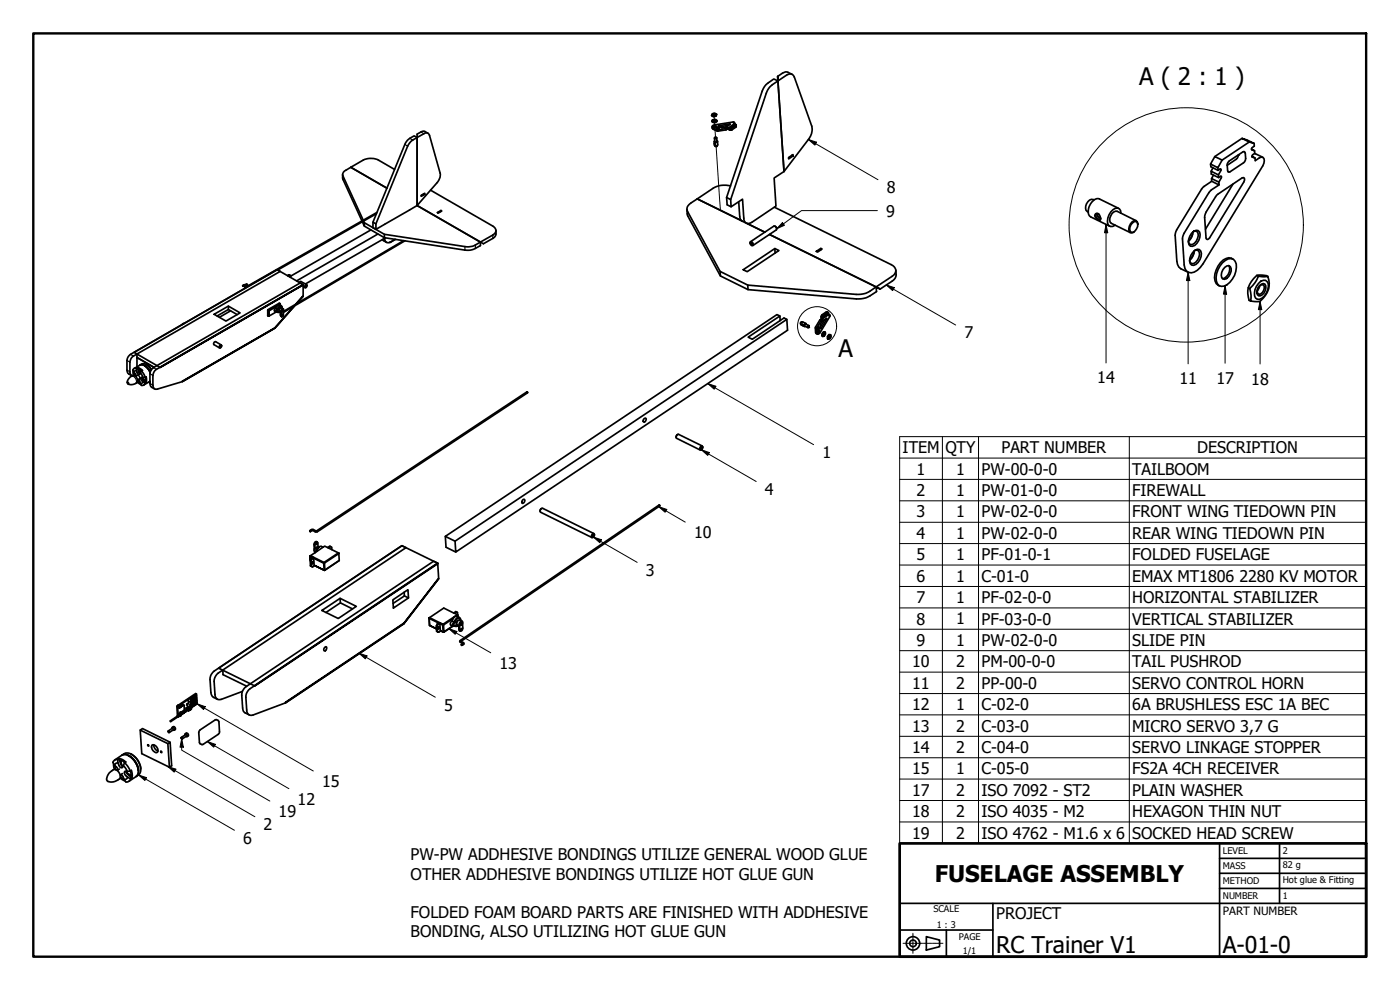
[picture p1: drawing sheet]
<svg xmlns="http://www.w3.org/2000/svg" width="420mm" height="297mm" viewBox="0 0 420 297" stroke-linecap="round" stroke-linejoin="round" font-family="sans-serif">
<!-- layer: Tweak Trail (ISO) -->
<path d="M214.3 34.5h.1M214.3 35l.1 1.5M214.5 36.8v1.4M214.6 39.1l.2 2.3M214.9 44l1.3 18.8" fill="none" stroke="#000" stroke-width=".3"/>
<!-- layer: Visible (ISO) -->
<g fill="none" stroke="#000" stroke-width=".51">
<path d="M128.4 40l-1.4-.6-1.8 .8v21.5M213.7 38l.3 .8 1.3 .6 2.5-.4 .6-.3M213.7 36.1a.71 .71 0 0 1 .8-.4 .71 .71 0 0 1 .6 .7l-.5 .3-.6-.1zM213.7 34.2l.4-.1a.45 .45 0 0 1 .7 0 .45 .45 0 0 1-.1 .6l-.4 .1a.44 .44 0 0 1-.5 0 .44 .44 0 0 1-.1-.6zM213.8 34.3l.6-.3 .4 .2a.5 .5 0 0 1-.5 .4 .5 .5 0 0 1-.5-.3zM214 34.3h.6l-.4 .2zM214.1 34.3l.4 .1-.2 .1zM214.1 37.9l.5-.2 .4 .3-.6 .2zM214.1 34.9v.1M214.5 34.5h-.3M214.8 36.3l-.5-.2-.2 .2M214.8 38.1l-.1-.3-.5 .3 .6 .1"/>
<path d="M214.9 34.7v.1M215.1 38.3l.4-.2 .3 .2a.38 .38 0 0 1-.4 .4 .38 .38 0 0 1-.3-.4zM215.1 34.3a.8 .8 0 0 1-.7 .7 .8 .8 0 0 1-.8-.4M215.1 38.6h.5zM215.2 36.2a.83 .83 0 0 1-.8 .6 .83 .83 0 0 1-.7-.5M215.6 37.8l3.6-.6a3.2 3.2 0 0 1-2.4 1.1zM215.7 38.6v-.3h-.3l-.3 .1v.2M218.3 38.3l.2 .4M218.7 37.6l-2.7 .4M218.7 38.4l.1 .1M218.7 38.7h-.2l-.1-.4h.4v.6M219 38.9h-.2v-.4h.3v.6"/>
<path d="M219 38.6h.1M219.1 38.6h.4l.1 .4-.5 .1zM220.1 38l-.7 .3-.3-.2 .7-.6 .5 .2-.9 .6M220.3 37.1v.2v-.2M220.3 37.1l.1-.4-.4-.1-5.6 .9-.5 .2-.2 .3 1.6 1 3.1-.7M220.4 36.8l.1 .4M220.5 37.2l-.2 .1M220.5 37.2l.1 .1M220.5 37.2h.1M220.6 37.4l.3 .1M220.6 37.4v.1M220.9 37.7l-1.4 .9"/>
<path d="M220.9 37.5v.6v-.4M220.9 37.5v.2M220.9 38.1l-1.3 .9M233.4 22.9l.1 1.4-.1-1.4M233.5 24.3l3-2a1.3 1.3 0 0 1 1.9 .8l5.2 14.8 .2 1-.3 1.2-.5 1.2-7.7 10.2zM233.5 24.3l-2.4 1.8-.9 1.4-10.9 32.4 .1 2.1 3.4-2.2 .4 5.7a1.43 1.43 0 0 0 .8 1.5 1.43 1.43 0 0 0 1.6-.3l7.3-4.9-.6-8.4 3-1.9M237.7 22.3l-1.2-.6a1.55 1.55 0 0 0-1.7 .3l-1.4 .9M102.8 52.4l.2 1.5 5.6 12.4M105.3 50.2l3.7-2.2a5.3 5.3 0 0 1 4.6 0l4.8 2.8M105.3 50.2a4 4 0 0 0-2.3 1.7l-.2 .7 6.2 13.5M105.3 50.2l10.8 6.3M123.3 42.5l4.2-2.6h.6l.5 .2 3.5 11.8v1.3l-1 1.6-5.9 6.9-12.4 7.1v-1.6l9.5-23.4z"/>
<path d="M127.5 58.3l-1.1 .6v-.3l1.1-.6v.3l-.2-.1-.9 .5M129.2 57.1l18.7 10.7a1.42 1.42 0 0 1 1 1.4 1.42 1.42 0 0 1-1 1.3l-3.7 2.1M209.3 59.7a5.9 5.9 0 0 0-3.1 2.4l.1 1.3 9.8 18 8.3 4.1 32.5 2.8 2.2-.1a8.8 8.8 0 0 0 3.8-2.1M209.3 59.7l13.3 6.5M214.4 43l.2 .4zM214.5 43.1v.2l.2-.1M214.6 43.8a.36 .36 0 0 0 .3 .2 .36 .36 0 0 0 .4-.2M215 41.2l.1 .2-.3 .2-.3-.1v-.2M215.1 41.4l.1 1-.4 .3-.3-.2-.1-1.1M215.1 42.2l.2 .1a.48 .48 0 0 1-.4 .4 .48 .48 0 0 1-.5-.3l.1-.1M215.3 43.7v.1M215.3 42.4l.1 1.1a.55 .55 0 0 1-1 0l-.1-1"/>
<path d="M218.1 59.3l1.2 .6M219.2 55.8a6.7 6.7 0 0 0-5.2 .7l-4.7 3.2M235.3 51.5l-1.8-27.2-1.3-.6-2.4 1.8-1.1 1.9-10.6 31.9 .1 2.2 1.2 .5M237.7 46.6l.3 .2v-.4l-1.4 .9 .1 .4 1.3-.9M328.3 60a1.9 1.9 0 0 0-2.5 1.8 1.3 1.3 0 0 0 .8 1.8M363.3 49.2l.1 .8 2.1 1.1 .9-.4v.5l-.7 1.3-2.2-1.1 .5-1M363.5 51.4v.8l2.2 1.1 .8-.4v.5l-.7 1.2-2.2-1 .6-1.1M363.6 53.6v.8l-2.2 1.5-.8 .9-7.5 12.1-.4 1.2 .7 9.3 .4 .7 .6 .5 2.2 1.1M363.6 54.4l2.2 1.1v-.9M364.6 47l2.2 1-1.3 2.3-2.2-1.1zM365.1 58.6l7.7-5.2 .4-.1 .3 .2-.2 1.1-10.2 16.7-.7 .6-.5-.5-.3-6.7 .4-1.1zM365.5 50.3v.8"/>
<path d="M365.7 52.5v.8M368.6 48.6l4.4-3 .3-.1 .3 .1a2.9 2.9 0 0 1-.4 3.2l-4.1 2.7h-.6a3.6 3.6 0 0 1 .1-2.9zM370 55.2l-8.2 13.6M371.6 46.5l-.3 .9-.3 .4-2.7 1.8M372.7 41.5l3.7 1.5-1.5-.4zM372.7 41.5l-8.1 5.5M374.9 42.6l-8.1 5.4M376.4 43v.8l-.6 .5-.2 .5 .9 .4-.9-.5M376.5 45.2l.1 .8M376.6 46l-.6 .4-.3 .6 .9 .4-.9-.5M376.6 46l2.4 1.2M376.6 47.4l.1 .8 1.3-.8 1-.2a1.99 1.99 0 0 1 0 2.6l-18 29.4a4.4 4.4 0 0 1-4.3 2.5l-.7-.4-.6-1.8-.5-7.8 .2-1.1 7.7-12.8 .8-.8 2.2-1.5"/>
<path d="M108.8 66.5l.5 1.3v-1M109.1 66.3l.2 .5 6.1 3.5 24.7 3.8 1.7-.2 2.4-1.3M111.3 69l-24.4 14M111.9 66.7l.9 .5M113 64.1l-29.6 16.9M113.1 63.7l-38.7 22.1M113.4 70.2l-24.4 14.1M114.8 71.9l1.2 .8M115.4 70.3v1M115.4 71.5a1.09 1.09 0 0 0 .5 1.2 1.09 1.09 0 0 0 1.3-.1M115.7 71.4l-24 13.8M117.2 72.6l-.3 .1"/>
<path d="M118.6 71.8l-1.4 .8M118.7 71.8l-1.6 .9M121.1 72.2l-36.1 21.3M121.5 72.2l-36.5 21.6M125.2 61.7l19 10.9v1.1l-2.4 1.2-2.3 .1-24.1-3.7-6.1-3.5M125.2 61.7v-20.4l-.9-.5-1.6 .9-1 1.3-9.8 23.7v1.6l.9 .5M125.2 61.7l19 10.9M131.3 63.8l1-.7 .3 .2-1.1 .6zM132.3 63.1v.3l-.9 .5M148.8 69.2a2.02 2.02 0 0 1-.9 2.3l-2.8 1.6-.9-.5M206.2 62.8l.2 2 9.8 18 8.3 4.1 32.5 2.8 2.2-.2a9.6 9.6 0 0 0 3.9-2l-.2-1.4-32-15.8 32 15.8M221.7 60.5l.3 4.4a1.56 1.56 0 0 0 .8 1.5l1.2 .6"/>
<path d="M224.2 67l5.3 2.7M225.1 73v-.3a.63 .63 0 0 1 .8 .2 .63 .63 0 0 1-.1 .8l-.3-.1M225.2 72.8a.46 .46 0 0 1 .5 .2 .46 .46 0 0 1-.1 .6l-.5-.5zM225.2 72.5l7-4.7a.78 .78 0 0 1 .8 1.2l-7 4.6M232.4 62.2l35.1 17.2a1.86 1.86 0 0 1 1.3 1.7 1.86 1.86 0 0 1-1.1 1.8l-4.8 3.2M232.5 74.6l.1 1.3M232.6 67.9l.4 .3 .1 .5M245 75.4l1.3-.9 .4 .2-1.3 .9zM246.3 74.5l.1 .5M328.8 64.1a1.28 1.28 0 0 1 1.3 .5 1.28 1.28 0 0 1 .2 1.3l-.3 .2-.7-.3a1.07 1.07 0 0 1-.5-1.7zM329.2 64.3l.4 .7 .7 .4M329.3 64.1a1.28 1.28 0 0 0 1 1.4v.2a1.03 1.03 0 0 1-1.1-.4 1.03 1.03 0 0 1 0-1.2l.6 .2"/>
<path d="M335.7 62.5l-5.7-2.8a2.54 2.54 0 0 0-2.9 1.9 2.69 2.69 0 0 0 .3 3.5l5.7 2.8M336.4 64l-.4-1.3a1.9 1.9 0 0 0-2.6 .9 3.8 3.8 0 0 0-.6 4.1l.5 .3 .7-.1 .7-.4M339.9 66.9l.5-.4 .5-.1a1.49 1.49 0 0 1 .2 2.3l-1 1-.5 .1a1.75 1.75 0 0 1 .3-2.9zM341 66.2l-5.7-2.8a2.35 2.35 0 0 0-1.8 3.6l5.7 2.8M341.5 67.3l-.2-.8-.4-.3a2.39 2.39 0 0 0-1.8 3.6l.5 .1 .8-.4M357.6 70l.7-.6 1.2-.2a2.28 2.28 0 0 1 .2 3 2.25 2.25 0 0 1-2.4 1.7 2.36 2.36 0 0 1-.2-3zM358 75.7l1.3-.9 .6 .1a2.26 2.26 0 0 1 .2 3 2.27 2.27 0 0 1-2.5 1.6 2.63 2.63 0 0 1 .4-3.8zM358 69.6a3.5 3.5 0 0 1-1.3 2.7 4.4 4.4 0 0 0 1.3-2.7M358.1 69.5h1.1a2.76 2.76 0 0 1-1.9 3.9l-.4-.3-.2-.6M358.4 75.3a3.5 3.5 0 0 1-1.4 2.7 4.4 4.4 0 0 0 1.4-2.7M358.5 75.2l.6-.2 .5 .2a2.7 2.7 0 0 1-1.9 3.9l-.4-.3-.3-.6M366.9 78.8a2.76 2.76 0 0 1 3.3-1 4.7 4.7 0 0 1-.3 5.9 3.5 3.5 0 0 1-4.1 2 4.7 4.7 0 0 1 .3-5.9z"/>
<path d="M368.8 79.7a2.81 2.81 0 0 1-1.9 3.9M370 77.7a2.27 2.27 0 0 0-2.9 .3 6.8 6.8 0 0 0-2.4 6.3l.3 .8 1 .7M55 97.1l-.3 .3M55.2 97.1l-.4 .2M64.3 94.3l4.2-2.5 3.6 2.1-4.3 2.4zM68.5 91.8v1.1M69.2 93.2l-3.3 2M71.2 94.4l-2.7-1.5-3.3 1.9M72.9 85.8h.1M72.9 85.7v.2M72.9 85.7l-.1 .1M72.9 85.9h.1"/>
<path d="M73.5 85.7l-.5 .2M73.6 85.5l-.7 .2M73.9 85.9l.4 .2M73.9 85.9h.1M74 85.7l.4 .1M74.1 85.8h-.2M74.2 85.4l-.3-.2-.4 .3-.1 1.1M74.3 85.8v-.3l-.3-.1-.4 .4v.6M80.3 93.1l.5 .1-.1-.1-.1 .1v1.6l-.3-.1M80.6 94.8h.2zM82.7 92.5l.5 .2-.4 .5v.4l.4-.1 .3 .3 .5-.2M82.7 92.5l-.4 .6 .6 .5"/>
<path d="M83.1 91.9l-2.3 1.3v1.6l2-1.2M83.1 91.9l-.4 .6M83.1 93.6l.3 .1M83.4 92.9a.32 .32 0 0 0-.4 .3 .32 .32 0 0 0 .2 .3h.8M83.4 91.6l-.3 .3M83.4 91.6l-2.7 1.5-.3-.2M83.8 91l.3 .3-.1-.2-.6 .5M83.8 91.5l-.4 .1M83.8 91.5l.3-.2v.3M83.8 91.5l.7 .3M83.9 91.1v-.2l-3.6 2v1.9l.2-.1M84.1 92.5l-.4 .5"/>
<path d="M84.2 94.1v.1M84.3 93.7a.7 .7 0 0 1 .8-1l-.1 1.8M84.5 94.9l.1 .1zM84.5 94.9h.1l-.1 .1M84.5 94.9h.1M84.6 93l.2-.1a.34 .34 0 0 1 .1 .4 .34 .34 0 0 1-.4 .1zM84.6 94.5l.2 .1M84.7 92.5v-.3a.76 .76 0 0 0-1-.1 .76 .76 0 0 0-.3 .8M84.7 92.4a.58 .58 0 0 0-.5-.7 .58 .58 0 0 0-.7 .5l-.3 .5 .2 .2M84.7 94.3l.3 .5-.4 .2M84.8 94.3l-.1 .3M84.8 94.6l-.3 .3-.3-.2v-1.1l.3 1.3"/>
<path d="M84.8 94.6h.1M85 92.7l-.5-.3a.67 .67 0 0 0-.7 .5 .67 .67 0 0 0 .4 .7M86.4 82.7l.4-.2 .6 .3M86.7 82.5l-.3 .2M88.2 91.9l-5.7 6.6 5.9-6.7-5.9 6.7-27.8 16-7.5 2.2-.5 .1-.7-.6-.1-3.8 .4-1 .6-.6 44.1-25.4-.9-.5-44 25.4-.7 .6-.4 1v3.1l.3 1 1.1 .7M88.7 91.3l2.3-2.4v-3.5l-7.8-4.5-42.9 24.8 7.7 4.5M89.8 84.7l.4-.3 1.8 1M91 86l.5 .3M91.8 85.7l.1-.1a.3 .3 0 0 1 .2 .4 .3 .3 0 0 1-.5 .1zM92.1 85.8v-.3a.47 .47 0 0 0-.6 .2 .47 .47 0 0 0 .1 .6l.3-.1M216.1 81.4l.1 1.4M223.1 80.9l9.4-6.3 1.3 .6-9.6 6.3z"/>
<path d="M224.4 85.5l.1 1.4M234.1 94.8l-.9-.4-99.6 66.5 3 1.5 99.5-66.6-.8-.4-9.5 6.4-1.3-.6 9.6-6.4v1.4M236.1 95.8l.2 3.3-99.5 66.5-.2-3.2M240.3 97.2h.1M240.6 96.6l-.4 .2 .1 .4M240.6 96.6h.1M240.7 97.3l.2 .3zM240.7 97.4l.3 .1M240.8 97.3l.2 .3M240.9 97.4l-.2 .1 .3 .1M241.9 97.1l-1-.5a.56 .56 0 0 0-.5 .3 .56 .56 0 0 0 .1 .6l.9 .4M242 97.3l-.1-.2a.49 .49 0 0 0-.5 .3 .49 .49 0 0 0 .1 .6l.2-.1"/>
<path d="M242.5 97.8l.3 .1-.2 .4-.2-.2zM242.7 97.7l-.9-.5-.3 .2v.4l.9 .5M242.8 97.8l-.1-.2-.3 .3v.3h.2M242.8 97.8v.1M245.5 99.3l.3-.2 .2 .2-.4 .6-.2-.2zM245.6 98.2l.2 .3-.3 .4-.2-.2zM245.6 98.2l-.3 .5M245.6 99.2l-.2 .4zM245.6 98.2h.1a.37 .37 0 0 1 .2 .5 .37 .37 0 0 1-.6 0zM245.7 99.2h.2l-.1 .4-.2 .2-.2-.1M246.5 94.9l.5 .2-.2 .3-.3-.2v-.2M246.5 95.2v.2h.5l-.2 .3-.3-.1 .1-.2"/>
<path d="M246.5 95.6l-1.8 2.7 .1 1.6 .5 .4M246.5 95.7h.3M246.7 94.5l.3 .1-.2 .4-.3-.1zM246.8 96.3l1.3-.8-1.7 3h-.2a2.09 2.09 0 0 1 .6-2.2zM246.8 95v.2M246.8 95.4v.1M247.1 99.7l.2-.1a.65 .65 0 0 1 .3 .9 .65 .65 0 0 1-.8 .3v-.5zM247.3 94.8l.9-.6-.1 .6-.7 .4zM247.4 99.9v.3l-.3 .4M247.6 99.6a.81 .81 0 0 0-.8 .4 .81 .81 0 0 0 .1 1M247.6 95.8l-1.4 2.3M247.8 94.4l-.5 .5"/>
<path d="M248 93.5l.6 .3zM248 93.5l-1.3 1M248.4 93.8l-1.4 .8M248.6 93.8l-.1 .3 .2 .1-.2-.1M248.7 94.3l-.2 .1 .2 .2-.2-.1M248.7 94.6l.3-.1v.4l-2.9 5-.4 .3h-.4l-.2-.3v-1.6l1.3-2 .5-.4M248.7 94.2v.1M248.7 94.3l.3 .2M262.9 86.1l1.3 .6-1.3-.6M268.9 81.1a2.68 2.68 0 0 1-1.1 3.2l-3.6 2.4M367.6 80.2l1.2-.5a2.42 2.42 0 0 1-.7 3.9l-.6 .2-.5-.1a2.41 2.41 0 0 1 .6-3.5zM374.6 86.3l.5 .3"/>
<path d="M377.2 82.6l.5 .3M377.7 82.9h2.8a6.3 6.3 0 0 1-2.3 7.5l-2.9-.1a7.4 7.4 0 0 0-.2-3.7 9 9 0 0 0 2.6-3.7zM377.7 85a1.69 1.69 0 0 1 2.6-.5 4.1 4.1 0 0 1-2.3 5.3h-.7a2.2 2.2 0 0 1-.7-2.9zM378 85.8l-.7 1.4M378 85.7l1.1-.6 .5 .1a2.43 2.43 0 0 1-1.9 3.6 1.69 1.69 0 0 1-.1-2.5zM378.2 85.7l.9-.2a1.94 1.94 0 0 1-1.3 2.8 1.34 1.34 0 0 1-.1-2.1zM380.5 82.9l-1.4-.3a2.89 2.89 0 0 0-3.5 1.8 6 6 0 0 0-.7 5.7l.4 .2M39.1 113.1a1.26 1.26 0 0 1 2 .3 1.26 1.26 0 0 1-.8 1.8 1.37 1.37 0 0 1-2.1-.6zM39.5 112.7l-1.1-.7-.3-1v-3.1l.4-.9 .7-.7 44-25.4 .9 .5-44.1 25.4-.6 .7-.4 1.2v3.2l.2 .6 .5 .3M40 111.3l.1 1.3M40.1 111.7l.6 .6 .1 .5M40.2 111.7a.75 .75 0 0 0 .6 1.1"/>
<path d="M40.9 110.4l.3-.1 .1 .3M40.9 111.2l.6 1.1h.5l.1-.4M40.9 110.4l-.5 .1-.4 .3-.2 .3 .3 .6M40.9 111.2l-.4 .1-.4 .4M40.9 110.4v.8M41.1 106.3v1l5.1 2.9-5.1-2.9v2.8M41.2 110.3l1.3 .6 .3 .3-.3 .1M41.2 112.6l-.5 .3M41.2 114.7l1.1 .7M41.3 110.6l.3 1.1 .4 .4M41.3 110.6l1.2 .7M41.3 114.4l.8 .6"/>
<path d="M41.4 113.9l.5 .4 .2 .8M41.5 113.9l-.2 .4M41.7 110.7l.1 1.2M41.8 113.7l-.5 .3M42.1 111v.1M42.1 111.9l.8 1.4M42.1 110.9v.1M42.1 111l.1 .2zM42.3 111.1l-.1 .1M42.4 111.2v.2M42.5 111.3l1.1 1.9M42.5 111.3l-.4 .6"/>
<path d="M42.5 111.2l-.2 .1M42.7 113.3l.1 .5 .8 .8M42.7 113.5l1 .7M42.9 113.3h-.5l-.2 .2 .7 1.1M42.9 114.6l-.8 .5M42.9 114.6l.7 .4M43.4 109.7l1 .9 .7 1.1a2.84 2.84 0 0 0-3.1-2.1l-1.7 1M43.5 113.2l.2 .2M43.6 113.2l.3-.1v1.8M43.6 115l-.3 .5-.5 .1h-.3l-.4-.5M43.6 114.6l.3 .3M43.6 113.2l-.7 .1"/>
<path d="M43.6 113.2v1.4M43.9 114.9l-.3 .1M43.9 109.4l1.6 1.5M44.7 114.6l.3 .2M44.9 114.5l.1-.1-1.9 1.1M45.4 110.9a2.64 2.64 0 0 0-2.9-1.7l-.5 .3a2.69 2.69 0 0 1 3.1 2.1M48 110.2l43-24.8zM54.7 114.4l27.8-16zM66.1 103.8l.1-.1a.32 .32 0 0 1 .2 .4 .32 .32 0 0 1-.4 .2zM66.4 103.5l-1.7-1a.59 .59 0 0 0-.5 .9l1.7 1M66.5 103.8v-.1a.44 .44 0 0 0-.6 0 .44 .44 0 0 0 0 .6h.3M158.2 117.6l.1 .2"/>
<path d="M158.3 117.8h.1M248.3 101l.1 .1M248.8 100.4h.1M248.8 100.9l.3-.2a.43 .43 0 0 1 .2 .6 .43 .43 0 0 1-.7 0zM248.8 100.4a.57 .57 0 0 1 .7 .5 .57 .57 0 0 1-.4 .6l-.3 .2a.48 .48 0 0 1-.5-.4 .48 .48 0 0 1 .4-.5zM248.9 101l-.1 .2M248.9 100.9l.2 .2-.3 .2zM249.3 100.5a.78 .78 0 0 0-.9 .3 .78 .78 0 0 0 .1 .9M193.3 125.6l.4-.2a.67 .67 0 0 1 .1 .8 .67 .67 0 0 1-.7 .4zM203.3 130.4l-.4 .8M210.4 134.1l.2-.1a.41 .41 0 0 1 .2 .6 .41 .41 0 0 1-.6 .1zM210.7 133.8l-7-3.5a.77 .77 0 0 0-.6 1.2l7 3.5"/>
<path d="M210.9 134.2l-.1-.3a.62 .62 0 0 0-.7 .3 .62 .62 0 0 0 .2 .8l.3-.1M93 159.3l.1 .2zM93 159.3l.2 .1-.2 .1M93 159.2l.9-.4 1.2 .4 63-41.6 .2 .1v.2l-63.1 41.6-.5 .1-.8-.4-.7 .3M156.9 150l.3-.2a.64 .64 0 0 1 .2 .8 .64 .64 0 0 1-.8 .3zM162.5 152.6l-.4 .8M197.9 151.5l.1 .3M93 166.8l.2-.1zM93 166.8l.1 1.3-.1-1.2 .8 .4M93.1 168.2l.1 1.6M93.2 169.8l.6 .3M93.3 168.3l.1 1.6"/>
<path d="M93.4 167.6l-.3 .6 .2 .1 .3-.6M93.4 167.6l.2 .1M93.8 168.6l-.2 .4M94.1 167.5l.2 2.1M94.3 167.3l-.7 .4M94.3 164.6v.7l.3 .3M94.4 169.7l-.6 .4M94.9 165.4l-.4 .5M94.9 163.1h.2l-.3 .3zM95.2 165.4h-.4l-.3 .4M95.2 164.7l-.2 .4M95.2 162.6l-.5-.1-.5 .7 .1 1.4 .3 .1v-1.6l.5-.5 .3 .3 .1 1.3"/>
<path d="M95.6 164.2h-.6l-.4 .5M95.8 164.1l-.6 .6-.2 .6a1.35 1.35 0 0 1 2-1.1M97.2 168.8l.2 .1-.2 .1zM97.3 171.1h.2zM97.4 168.9l.1 2.2M99.2 164l-.6 .4 3 1.5-4.4 2.9-2.9-1.5-.2 .2 3.1 1.5 .1 2.1-3-1.5 3.1 1.5 4.4-2.9-.1-2.1-4.3 2.8M99.2 164l-.3-.1-.6 .4-.8-.4-4.3 2.8 .8 .5-.6 .4M99.2 164l.3 .2 .1 .7M101.6 165.9l.1 .2zM101.8 168.2l-4.3 2.9M102.1 179.5l.1 1.4M117.9 180l4.5-3.1 .2 2.5-4.5 3z"/>
<path d="M121.3 177.7l.1 1.1-3.4 2.2M121.4 178.8l1.2 .6M131.6 173.6l-10.4 13.5zM133.6 160.9l.3 3.3 2.9 1.4M178 160.3h.2a.48 .48 0 0 1 .1 .6 .48 .48 0 0 1-.5 .2zM178.2 160.1l-15.3-7.6a.74 .74 0 0 0-.7 .4 .74 .74 0 0 0 .1 .8l15.3 7.6M178.4 160.5l-.1-.3a.65 .65 0 0 0-.7 .3 .65 .65 0 0 0 .2 .8l.3-.2M96.6 183.2l5.5-3.7 4.8 2.4-5.4 3.7zM97.5 194.2l.3-.2a.66 .66 0 0 1 .1 .8 .66 .66 0 0 1-.7 .3zM105.8 182.7l-3.6-1.8-4.4 2.9M128.8 185.4l.1 2.2 2.1 1.1-2.1-1.1-.1-2.1 2.9 1.4M128.8 185.4l.1-.1z"/>
<path d="M130.9 187.8l.1 1.6M131 189.4l.7 .3zM131.2 187.9l.1 1.6M131.2 187.2l.3 .1-.3 .6-.3-.1zM131.7 188.2h.2l-.1 .4-.3 .1 .2-.5-.3 .4M132 187.1l.2 2.1M132.1 186.9l-.6 .4M132.2 189.3l-.5 .4M132.8 187.5l.2 2.1-.8-.3M133 187.3l.1 .2h-.3zM133 189.6h.2zM135.7 186.3l.6 .4-.5 .5 .1 .7 .5-.2 .6 .2 .4-.2"/>
<path d="M135.7 186.3l-.6 .9 .2 .4 .6 .3M136.1 185.5l-3 2 .1 2.1 2.7-1.7-2.8 1.8-.9-.4M136.1 185.5l-.4 .8M136.3 187.8l.3 .1M136.4 185l-3.4 2.3-.9-.4-.1 .2 .8 .4M136.4 185l-.3 .5M136.5 186.8l-.4 .4v.6l.5-.2 .2 .3 .7-.3M137 184.9l-.6 .1M137 184.9l.4-.3v.5M137 184.9l.9 .4M137 183.6l-.6 .4 1 .6-.2-.2-.8 .6M137.3 184.5v-.7l-.5-.3-.7 .4-2.9-1.5-4.3 2.9 3 1.5-.7 .4"/>
<path d="M137.4 186.2l-.4 .8M137.9 187.9a.88 .88 0 0 1 0-1 .88 .88 0 0 1 .9-.4l.1 2.2-.6 .7-.3-.1-.1-1.4-.2-.2 .1 1.4 .3 .3M138.2 186.8l.1-.1a.42 .42 0 0 1 .3 .6 .42 .42 0 0 1-.6 .2zM138.2 186.2l-.2-.6a1.03 1.03 0 0 0-1.4 .9l-.1 .3M138.2 186.1a.77 .77 0 0 0-.7-.9 .77 .77 0 0 0-.8 .7l-.4 .8 .2 .1M138.2 186.8l.2-.1a.43 .43 0 0 1 .2 .6 .43 .43 0 0 1-.6 .1zM138.3 192.4h.1M138.3 192.4l59.7-40.6v-.2l-.2-.1-59.7 40.7-.1 .4 .9 .5M138.3 192.4l1 .7-.6 .5M138.4 188.6l.2 .2-.3 .2zM138.5 193.4l.1 .2zM138.5 193.5l.1-.1v.2"/>
<path d="M138.6 193.6h.1M138.7 186.4l-.7-.4a.87 .87 0 0 0-.9 .8 .87 .87 0 0 0 .6 .9M138.9 193.1l-.4 .3M138.9 193.1h.1M42.1 219.1l8.3 4 .7-.4 .4 7.1-.7 .4-.4-7.1M50.5 219.5l.2-.1 .1 .3-.1 .1M50.5 219.4l.2 .3zM50.6 219.7l.1 .1M51.1 216.3l2.4-1.4-2.2 1.6zM51.6 218.6l.1-.3 .5 .2v.6l-.3-.1M51.7 218.3l.3-.3a.59 .59 0 0 1 .6 .9l-.4 .2M51.8 218.5l-1.3 .8"/>
<path d="M52.1 218.9l-1.3 .9M53.1 211.9l.2 .1M53.3 214.7v.1M53.4 211.6l-.1 .1M53.4 215.1h.1M53.5 214.8l.6-.6 .4 .1-.3 .6-.7 .2zM53.7 211.9l.2 .5h-.3M53.8 212.4h.1M53.8 212h.1M53.9 214.9h.1M53.9 212.3h.1M53.9 211.8l.1 .1"/>
<path d="M53.9 214.6l-.2-.2-.4 .3 .2 .1M54 212.3h-.1M54 211.9h.1M54.1 212.2l-.1 .1M54.1 211.9v.3M54.1 212.2h.1M54.1 211.7h.1M54.2 211.7v.1M54.2 212.1h.1M54.2 212.1l-.1 .1M54.2 211.5l.2 .5M54.2 211.8v.3"/>
<path d="M54.2 212l.1 .1M54.3 212.1h.1M54.4 214.2l-.6-.2-.2 .5M54.4 212h.1M54.4 212l-.1 .1M54.4 211.4l.2 .1M54.4 211.9h.1M54.5 214.2l.1 .1M54.6 214.3h-.1M54.6 211.8v.1M54.6 211.5l-.1 .4M54.6 211.8h.1"/>
<path d="M54.6 211.3l.1 .1M54.6 214.3h.1M54.7 211.8h.1M54.7 213.7l.2 .1M54.8 211.4h.1M54.8 211.7h.1M54.8 211.8h-.1M54.8 211.4v.3M54.9 213.8h.1M54.9 214.1l-.2 .2M54.9 213.8v.3M55 213.9h.2"/>
<path d="M55.1 211.6l.1 .1M55.1 213.9l-.2 .1M55.1 213.4l.2 .1M55.2 213.9h.1M55.2 211.7h.1M55.2 211.7l.1 1.3-1.2 .7M55.3 213.5h.1M55.3 213.8v.1M55.3 213.8h.1M55.3 213.9h-.1M55.3 213.7l.1 .1M55.3 213.5v.3"/>
<path d="M55.3 213.3h.2M55.4 213.8h.1M55.5 213.3v.1M55.5 213.7l-.1 .1M55.5 213.3v.4M55.5 213.7h.1M55.5 213.6h.1M55.6 213.1l.2 .4M55.6 213.6h.1M55.7 213.2h.1M55.8 213.5l-.1 .1M55.8 213.6h-.2"/>
<path d="M55.8 212.5h.1M56 212.5h-.1M56 212.8h.5l.1 .2M56 211.4l.3 .9M56.1 211.1l.2 .1M56.2 212.3h.1M56.2 213l-.4 .5M56.2 212.3l-.2 .2M56.3 211.2h.1M56.3 210.1l.2 .1M56.5 210.2h.1M56.5 212.5v.3l-.3-.2"/>
<path d="M56.5 210.2l.1 .8M56.6 211h-.1M56.6 211l-.3 .2M56.9 210.5l.2 .1M57 212.5h.3l-.3 .5zM57 211.4h.1M57.1 209.7l.1 .1M57.1 210.6h.2M57.2 211.4h.1M57.2 209.8v.1M57.2 209.8l.1 .7M57.3 210.7h.1"/>
<path d="M57.3 210.4v.1M57.3 212.4l-.3-.1-.2 .3 .2 .4M57.3 210.7l-.1 .7M57.3 210.5l-.2 .1M57.3 211.3h.1M57.4 209.5l.2-.2 .1 .2-.3 .4zM57.4 210.2l.3-.2 .1 .3-.4 .3zM57.4 212.1l.4-.2 .1-.5-1.4 1.1-.3-.1-.2 .6h.6v.3M57.4 210.9l.4-.1-.3 .6zM57.4 212.3l1.8-1.1-.2-3-5.7 3.8 .2 2.6M57.4 212.2l.1 .5-.9 .6-.4-.1M57.4 212.2h.1"/>
<path d="M57.4 212.2v-.3l-.3-.2-.8 .6M57.5 209.3h.2v.4l-.4 .3zM57.5 210h.3v.4l-.4 .3zM57.5 209.3l-.2 .5zM57.6 210l-.3 .5 .3-.5M57.6 211.5l.3 .2-.4 .4zM57.6 210.8l-.2 .4M57.7 211.5l-.3 .5 .3-.5M57.7 210.7l-.3 .6M57.9 209.1l.4-.1-.3 .5zM58 209.8l.3-.1-.3 .6zM58 210.5l.4-.1-.1 .4-.3 .2z"/>
<path d="M58.1 208.9l-.2 .5 .2-.5M58.2 210.4l-.2 .4M58.2 209.6l-.3 .5zM58.2 211.1h.2v.4l-.3 .2zM58.2 211.1l.3 .2-.3 .5-.2-.2zM58.2 210.3l-.2 .6M58.3 211.1l-.3 .5zM58.5 208.7l.3-.1-.3 .6zM58.5 210.5l.3-.5-.3 .5M58.5 209.4l.4-.1-.1 .4-.3 .2zM58.7 209.2l.2 .1v.4l-.4 .2zM58.7 208.5l-.3 .5 .2-.4"/>
<path d="M58.7 210l.3 .2-.4 .4-.1-.3zM58.7 210h.3v.4l-.5 .2zM58.7 209.2l-.2 .6zM58.8 210.7l.2 .2-.3 .4-.2-.2zM58.8 210.7h.3l-.3 .7-.3-.2zM58.8 210.7l-.3 .5zM59 208.2l-.3-.1-5.6 3.8 .2 2.9M60 219l4.6-3 .4-.1 .6 .5 .2 3.6-5 3.4-.7-.2-.2-.4-.3-3zM66.9 201.2v1.2l7.1 3.5M72.7 207.5l-6.7 2.4a1.39 1.39 0 0 1-1.5-1.5l-.2-4.3 .4-1.2 .8-.9 56.3-37.7-1.2-.6-56.3 37.7-.8 .9-.5 1.2 .3 4.3 .5 1.2 1.5 .8M76.4 205.8l55-36.8zM76.4 205.8l-10.8-5.3 55-36.8 10.8 5.3 .3 4.6-10.5 13.5-35.5 23.8-10.2 3.7a1.35 1.35 0 0 1-1.5-1.6l-.2-4.2 .4-1.2 .8-.9 56.4-37.7-1.3-.6-56.3 37.7-.8 .9-.4 1.2 .2 4.2a1.56 1.56 0 0 0 .8 1.5l1.2 .6"/>
<path d="M85.7 210.7l35.5-23.7-35.5 23.9zM32 233.8a3.3 3.3 0 0 1 2.5-2.9 2.04 2.04 0 0 1 1.4 2.8 2.87 2.87 0 0 1-3.8 .4l-.1-.3M34.1 229.1l.2 1.7M34.4 229.6l.7 .7 .2 .7M34.4 228l2.2-1.4a3.5 3.5 0 0 1 4.1 2.3 3.2 3.2 0 0 1 .2 4.1l-2.2 1.4M34.5 229.6l.2 1.3 .6 .1M35.3 227.8l.3-.2 .2 .4M35.3 227.8l-.7 .2-.6 .4-.1 .4 .5 .8M35.3 227.8l.1 1.1M35.4 228.9l.4 1 .5 .4h.4l.3-.7M35.4 228.9l-.6 .2-.4 .5M35.6 227.6l.9 .2 .8 .5 .5 .3-.4 .3"/>
<path d="M35.8 228l.6 1.5 .5 .4M35.8 228l.9 .2 .8 .6M35.8 230.7l-.6 .5M36.1 233.4l1.5 .9M36.3 232.4l.6 .5 .4 1M36.3 228.1l.3 1.7M36.4 232.4l-.2 .7 1 .7M36.6 226.6a2.99 2.99 0 0 1 3.6 1.4 4.2 4.2 0 0 1 1 4.7l-.3 .2M36.7 226.6a2.65 2.65 0 0 1 3.9 .7 4.5 4.5 0 0 1 1.3 4.9l-1 .7M36.7 232.1l-.6 .5M37 229.6l1.2 1.9M37.3 228.6l.1 .4"/>
<path d="M37.4 228.9l.8 .9 .9 1.5M37.4 228.9l-.4 .7M37.9 231.4l.1 .5 1.2 1.3M37.9 231.8l1.4 .8M38.2 231.5h-.7l-.2 .4 .2 .5 .8 .8M38.3 233.2l-.4 .6-.6 .1M38.3 233.2l.9 .5M38.5 226.7a5.9 5.9 0 0 1 3 4.4M38.9 231.3l.3 .3M39.1 231.3l.3-.2 .2 .5v1.9M39.1 231.3l-.9 .2M39.2 231.3v1.9"/>
<path d="M39.2 226.2a5.4 5.4 0 0 1 3 4.5M39.2 233.7l-.4 .6-.6 .3h-.4l-.5-.7M39.2 233.2l.4 .3M39.6 233.5l-.4 .2M41.5 231.1v.1M44.3 223.5l.4 .3zM45.6 223.6a1.43 1.43 0 0 1 1.5 .6 1.43 1.43 0 0 1 0 1.6 1.67 1.67 0 0 1-1.5-2.2zM46.1 223.5l.5 1.3 .8 .5M48.3 225.4l.2 .1v.3zM51.1 222.7l-8.3-4.1-.7 .5 .4 7 8.3 4.1M54.4 221.4l.1-.1 .2 .2-.1 .2M54.4 221.4h.1"/>
<path d="M54.4 221.3l.2 .4zM54.5 221.7h.1M55.5 220.5v-.2a.44 .44 0 0 1 .6 .2 .44 .44 0 0 1-.1 .6l-.2-.1M55.6 220.2l.3-.3a.59 .59 0 0 1 .6 .9l-.4 .2M55.7 220.4l-1.3 .9M56 220.8l-1.3 .9"/>
<circle cx="214.4" cy="36.2" r=".29"/>
<circle cx="214.8" cy="41.4" r=".27"/>
<circle cx="84.8" cy="93.2" r=".3"/>
<circle cx="247.3" cy="100.2" r=".33"/>
<circle cx="249" cy="101.1" r=".3"/>
<circle cx="93.9" cy="168.8" r=".3"/>
<circle cx="57.6" cy="211.1" r=".35"/>
<circle cx="58.1" cy="209.3" r=".36"/>
<circle cx="58.1" cy="210" r=".35"/>
<circle cx="58.1" cy="210.7" r=".35"/>
<circle cx="58.6" cy="208.9" r=".36"/>
</g>
<g fill="#000">
<circle cx="371.6" cy="46.5" r=".25"/>
<circle cx="242.6" cy="98.2" r=".25"/>
<circle cx="247.8" cy="94.4" r=".25"/>
<circle cx="53.4" cy="211.7" r=".25"/>
<circle cx="53.4" cy="211.6" r=".25"/>
<circle cx="53.6" cy="212.4" r=".25"/>
<circle cx="53.9" cy="211.8" r=".25"/>
<circle cx="54.1" cy="213.7" r=".25"/>
<circle cx="54.1" cy="211.7" r=".25"/>
<circle cx="54.2" cy="211.5" r=".25"/>
<circle cx="54.4" cy="211.4" r=".25"/>
<circle cx="54.5" cy="214.2" r=".25"/>
<circle cx="54.6" cy="211.3" r=".25"/>
<circle cx="54.7" cy="213.7" r=".25"/>
<circle cx="55" cy="213.9" r=".25"/>
<circle cx="55.1" cy="211.6" r=".25"/>
<circle cx="55.1" cy="213.4" r=".25"/>
<circle cx="55.3" cy="213.3" r=".25"/>
<circle cx="55.6" cy="213.1" r=".25"/>
<circle cx="55.8" cy="212.5" r=".25"/>
<circle cx="56" cy="211.4" r=".25"/>
<circle cx="56.1" cy="211.1" r=".25"/>
<circle cx="56.9" cy="210.5" r=".25"/>
<circle cx="57" cy="211.4" r=".25"/>
<circle cx="57.1" cy="209.7" r=".25"/>
</g>
<!-- layer: Visible Narrow (ISO) -->
<g fill="none" stroke="#000" stroke-width=".34">
<path d="M126.3 39.6l.9 .5M103 52.9v1M121.5 43.3l.8 .5M123 41.5l.9 .5M115.4 71.5v.1M139.5 74v1M142.7 73.5v1M147.9 70.5v1M73.2 85.5l.1 .2M73.4 85.9l.2 .1M74.2 85.8l-.2 .2M74.4 85.8l.1 .1"/>
<path d="M84.2 94.6h.1M84.9 94.4v.5M38.1 111l.9 .6M38.1 108.1l.9 .6M38.2 114.8a.3 .3 0 0 1 .4 0 .3 .3 0 0 1-.1 .5M39.2 106.3l.8 .5M39.5 112.9a1.44 1.44 0 0 1 1.2 2.1M41.1 112.7a.61 .61 0 0 1 .8 .3 .61 .61 0 0 1-.2 .7M41.2 112.6a.7 .7 0 0 1 .6 1.1M41.6 111.5l-.5 .2M43 113.9l-.5 .3M45 112.1l.9 .6"/>
<path d="M45 115l.9 .6M46.1 110.3l.8 .5"/>
</g>
<!-- layer: Symbol (ISO) -->
<g fill="none" stroke="#000" stroke-width=".3">
<path d="M242.6 41.9l2.4 .8-.4 .8zM242.6 41.9l20.9 12M234.8 66.8l.6 .8-2.3 1.1zM263.3 63.2h-22.8l-7.4 5.5M331.9 67.3l.5 2.5h-.9zM331.9 67.3v41.6M266 85.5l2.4 .8-.5 .9zM266 85.5l20.8 12M356.6 81.7l.5 2.5h-1zM356.6 81.7v27.5M367.7 85.8l.4 2.5h-.9zM367.7 85.8v23.2"/>
<path d="M378.2 90.4l.5 2.5h-1zM378.2 90.4v18.8M212.4 115.1l2.4 .8-.5 .9zM212.4 115.1l31.8 18.3M210.5 134.9l2.4 .9-.5 .8zM210.5 134.9l16.4 9.6M270 131h139.9v122.1h-139.9zM270 137.4h139.9M282.8 131v122.1M293.7 131v122.1M338.9 131v122.1M197.7 152l2.4 .9-.5 .8z"/>
<path d="M197.7 152l8 4.7M270 143.8h139.9M270 150.3h139.9M270 156.7h139.9M178.1 161.1l2.4 .9-.5 .8zM178.1 161.1l13.1 7.6M270 163.1h139.9M270 169.5h139.9M270 176h139.9M107.7 196l2.5 .8-.6 .9zM107.7 196l22.9 13.2M134.7 188.6l2.4 .9-.5 .8z"/>
<path d="M134.7 188.6l12.6 7.3M270 182.4h139.9M270 188.8h139.9M270 195.2h139.9M59.2 211.2l2.4 .8-.5 .9zM59.2 211.2l34.8 20.1M270 201.7h139.9M270 208.1h139.9M270 214.5h139.9M41.6 232.5l2.4 .8-.5 .9zM41.6 232.5l28.8 16.6M50.4 230l2.4 .8-.5 .9z"/>
<path d="M50.4 230l26.1 15.1M54.5 221.7l.5 2.5h-1zM54.5 221.7v3.4l26.5 15.3M62.2 222.5l2.4 .8-.5 .9zM62.2 222.5l24.5 14.1M270 220.9h139.9M270 227.4h139.9M270 233.8h139.9M270 240.2h139.9M270 246.6h139.9"/>
</g>
<!-- layer: Detail Boundary (ISO) -->
<g fill="none" stroke="#000" stroke-width=".3">
<path d="M391.2 67.5a35.2 35.2 0 0 0-52.1-30.8 35.2 35.2 0 0 0-2 60.4 35.2 35.2 0 0 0 54-27.2l.1-2.4"/>
<circle cx="245.2" cy="97.9" r="5.9"/>
</g>
<!-- layer: Title (ISO) -->
<g fill="none" stroke="#000" stroke-width=".51">
<path d="M366 257.5h44M366 253.1v33.9M384 253.1v17.9M270 279h28M270 271h140M284 279v8M298 271v16M366 266.6h44M366 262h44M278 281l4 1.1v1.9l-4 1.1z"/>
<circle cx="274" cy="283" r="2.01"/>
<circle cx="274" cy="283" r=".99"/>
</g>
<g fill="none" stroke="#000" stroke-width=".3">
<path d="M271 283h.4M271.6 283h.2M271.9 283h.9M272.9 283h.2M273.2 283h.9M274 280v.4M274 280.5v.2M274 280.8v.8M274 281.8v.1M274 282.1v.8M274 282.9v.3M274 283.2v.8"/>
<path d="M274 284.1v.2M274 284.4v.8M274 285.4v.1M274 285.7v.3M274.2 283h.2M274.6 283h.9M275.5 283h.3M275.9 283h.9M276.9 283h.2M277.2 283h.9M278.2 283h.2M278.6 283h.8"/>
<path d="M279.6 283h.2M279.9 283h.9M280.9 283h.2M281.2 283h.9M282.2 283h.2M282.6 283h.4"/>
</g>
<path d="M270 253.1h140v33.9h-140z" fill="none" stroke="#000" stroke-width=".8"/>
<!-- layer: Border (ISO) -->
<path d="M10 10h400v277h-400z" fill="none" stroke="#000" stroke-width=".72"/>
<!-- layer: Symbol (ISO) -->
<g fill="#000">
<path d="M242.6 41.9l2.4 .8-.4 .8z" fill-rule="evenodd"/>
<path d="M234.8 66.8l.6 .8-2.3 1.1z" fill-rule="evenodd"/>
<path d="M331.9 67.3l.5 2.5h-.9z" fill-rule="evenodd"/>
<path d="M266 85.5l2.4 .8-.5 .9z" fill-rule="evenodd"/>
<path d="M356.6 81.7l.5 2.5h-1z" fill-rule="evenodd"/>
<path d="M367.7 85.8l.4 2.5h-.9z" fill-rule="evenodd"/>
<path d="M378.2 90.4l.5 2.5h-1z" fill-rule="evenodd"/>
<path d="M212.4 115.1l2.4 .8-.5 .9z" fill-rule="evenodd"/>
<path d="M210.5 134.9l2.4 .9-.5 .8z" fill-rule="evenodd"/>
<path d="M197.7 152l2.4 .9-.5 .8z" fill-rule="evenodd"/>
<path d="M178.1 161.1l2.4 .9-.5 .8z" fill-rule="evenodd"/>
<path d="M107.7 196l2.5 .8-.6 .9z" fill-rule="evenodd"/>
<path d="M134.7 188.6l2.4 .9-.5 .8z" fill-rule="evenodd"/>
<path d="M59.2 211.2l2.4 .8-.5 .9z" fill-rule="evenodd"/>
<path d="M41.6 232.5l2.4 .8-.5 .9z" fill-rule="evenodd"/>
<path d="M50.4 230l2.4 .8-.5 .9z" fill-rule="evenodd"/>
<path d="M54.5 221.7l.5 2.5h-1z" fill-rule="evenodd"/>
<path d="M62.2 222.5l2.4 .8-.5 .9z" fill-rule="evenodd"/>
</g>
<g font-size="7.2">
<text x="341.8" y="25.6">A ( 2 : 1 )</text>
<text x="251.6" y="107.1">A</text>
</g>
<g font-size="6.9">
<text x="280.6" y="264.5">FUSELAGE ASSEMBLY</text>
<text x="299" y="285.9">RC Trainer V1</text>
<text x="367" y="285.9">A-01-0</text>
</g>
<g font-size="4.8">
<text x="266.1" y="57.9">8</text>
<text x="265.9" y="65">9</text>
<text x="289.4" y="101.5">7</text>
<text x="329.3" y="115">14</text>
<text x="353.9" y="115.3">11</text>
<text x="365" y="115.1">17</text>
<text x="375.5" y="115.4">18</text>
<text x="246.8" y="137.4">1</text>
<text x="270.9" y="136">ITEM</text>
<text x="283.7" y="136">QTY</text>
<text x="300.6" y="136">PART NUMBER</text>
<text x="359.3" y="136">DESCRIPTION</text>
<text x="275.1" y="142.4">1</text>
<text x="286.9" y="142.4">1</text>
<text x="294.6" y="142.4">PW-00-0-0</text>
<text x="339.8" y="142.4">TAILBOOM</text>
<text x="229.6" y="148.5">4</text>
<text x="275.1" y="148.8">2</text>
<text x="286.9" y="148.8">1</text>
<text x="294.6" y="148.8">PW-01-0-0</text>
<text x="339.8" y="148.8">FIREWALL</text>
<text x="275.1" y="155.3">3</text>
<text x="286.9" y="155.2">1</text>
<text x="294.6" y="155.3">PW-02-0-0</text>
<text x="339.8" y="155.3">FRONT WING TIEDOWN PIN</text>
<text x="208.3" y="161.4">10</text>
<text x="275.1" y="161.7">4</text>
<text x="286.9" y="161.7">1</text>
<text x="294.6" y="161.7">PW-02-0-0</text>
<text x="339.8" y="161.7">REAR WING TIEDOWN PIN</text>
<text x="193.8" y="172.8">3</text>
<text x="275.1" y="168.1">5</text>
<text x="286.9" y="168.1">1</text>
<text x="294.6" y="168.1">PF-01-0-1</text>
<text x="339.8" y="168.1">FOLDED FUSELAGE</text>
<text x="275.1" y="174.5">6</text>
<text x="286.9" y="174.5">1</text>
<text x="294.6" y="174.5">C-01-0</text>
<text x="339.8" y="174.5">EMAX MT1806</text>
<text x="371.9" y="174.5">2280 KV MOTOR</text>
<text x="275.1" y="180.9">7</text>
<text x="286.9" y="180.9">1</text>
<text x="294.6" y="181">PF-02-0-0</text>
<text x="339.8" y="181">HORIZONTAL STABILIZER</text>
<text x="275.1" y="187.4">8</text>
<text x="286.9" y="187.4">1</text>
<text x="294.6" y="187.4">PF-03-0-0</text>
<text x="339.8" y="187.4">VERTICAL STABILIZER</text>
<text x="275.1" y="193.8">9</text>
<text x="286.9" y="193.8">1</text>
<text x="294.6" y="193.8">PW-02-0-0</text>
<text x="339.8" y="193.8">SLIDE PIN</text>
<text x="149.9" y="200.6">13</text>
<text x="273.8" y="200.2">10</text>
<text x="286.9" y="200.2">2</text>
<text x="294.6" y="200.2">PM-00-0-0</text>
<text x="339.8" y="200.2">TAIL PUSHROD</text>
<text x="273.8" y="206.6">11</text>
<text x="286.9" y="206.7">2</text>
<text x="294.6" y="206.7">PP-00-0</text>
<text x="339.8" y="206.7">SERVO CONTROL HORN</text>
<text x="133.3" y="213.2">5</text>
<text x="273.8" y="213.1">12</text>
<text x="286.9" y="213">1</text>
<text x="294.6" y="213.1">C-02-0</text>
<text x="339.8" y="213.1">6A BRUSHLESS ESC 1A BEC</text>
<text x="273.8" y="219.5">13</text>
<text x="286.9" y="219.5">2</text>
<text x="294.6" y="219.5">C-03-0</text>
<text x="339.8" y="219.5">MICRO SERVO 3,7 G</text>
<text x="273.8" y="225.9">14</text>
<text x="286.9" y="225.9">2</text>
<text x="294.6" y="225.9">C-04-0</text>
<text x="339.8" y="225.9">SERVO LINKAGE STOPPER</text>
<text x="273.8" y="232.3">15</text>
<text x="286.9" y="232.3">1</text>
<text x="294.6" y="232.4">C-05-0</text>
<text x="339.8" y="232.4">FS2A 4CH RECEIVER</text>
<text x="96.6" y="236.1">15</text>
<text x="273.8" y="238.7">17</text>
<text x="286.9" y="238.8">2</text>
<text x="294.6" y="238.8">ISO 7092 - ST2</text>
<text x="339.8" y="238.7">PLAIN WASHER</text>
<text x="83.6" y="245.1">19</text>
<text x="89.3" y="241.5">12</text>
<text x="273.8" y="245.2">18</text>
<text x="286.9" y="245.2">2</text>
<text x="294.6" y="245.2">ISO 4035 - M2</text>
<text x="339.8" y="245.2">HEXAGON THIN NUT</text>
<text x="79.1" y="249.1">2</text>
<text x="273.8" y="251.6">19</text>
<text x="286.9" y="251.6">2</text>
<text x="294.6" y="251.6">ISO 4762 - M1.6 x 6</text>
<text x="339.8" y="251.6">SOCKED HEAD SCREW</text>
<text x="73" y="253.1">6</text>
<text x="123.2" y="258.2">PW-PW ADDHESIVE BONDINGS UTILIZE GENERAL WOOD GLUE</text>
<text x="123.2" y="263.9">OTHER ADDHESIVE BONDINGS UTILIZE HOT GLUE GUN</text>
<text x="123.2" y="275.4">FOLDED FOAM BOARD PARTS ARE FINISHED WITH ADDHESIVE</text>
<text x="299" y="275.6">PROJECT</text>
<text x="123.2" y="281.2">BONDING, ALSO UTILIZING HOT GLUE GUN</text>
</g>
<text font-size="3.4" x="367" y="274.6">PART NUMBER</text>
<g font-size="2.8">
<text x="367" y="256.3">LEVEL</text>
<text x="385" y="256.3">2</text>
<text x="367" y="260.8">MASS</text>
<text x="385" y="260.5">82 g</text>
<text x="367" y="265.3">METHOD</text>
<text x="367" y="269.8">NUMBER</text>
<text x="385" y="265">Hot glue &amp; Fitting</text>
<text x="385" y="269.8">1</text>
<text x="280.1" y="273.6">SCALE</text>
<text x="281.1" y="278.5">1 : 3</text>
<text x="287.7" y="282.1">PAGE</text>
<text x="289" y="286.1">1/1</text>
</g>
</svg>
